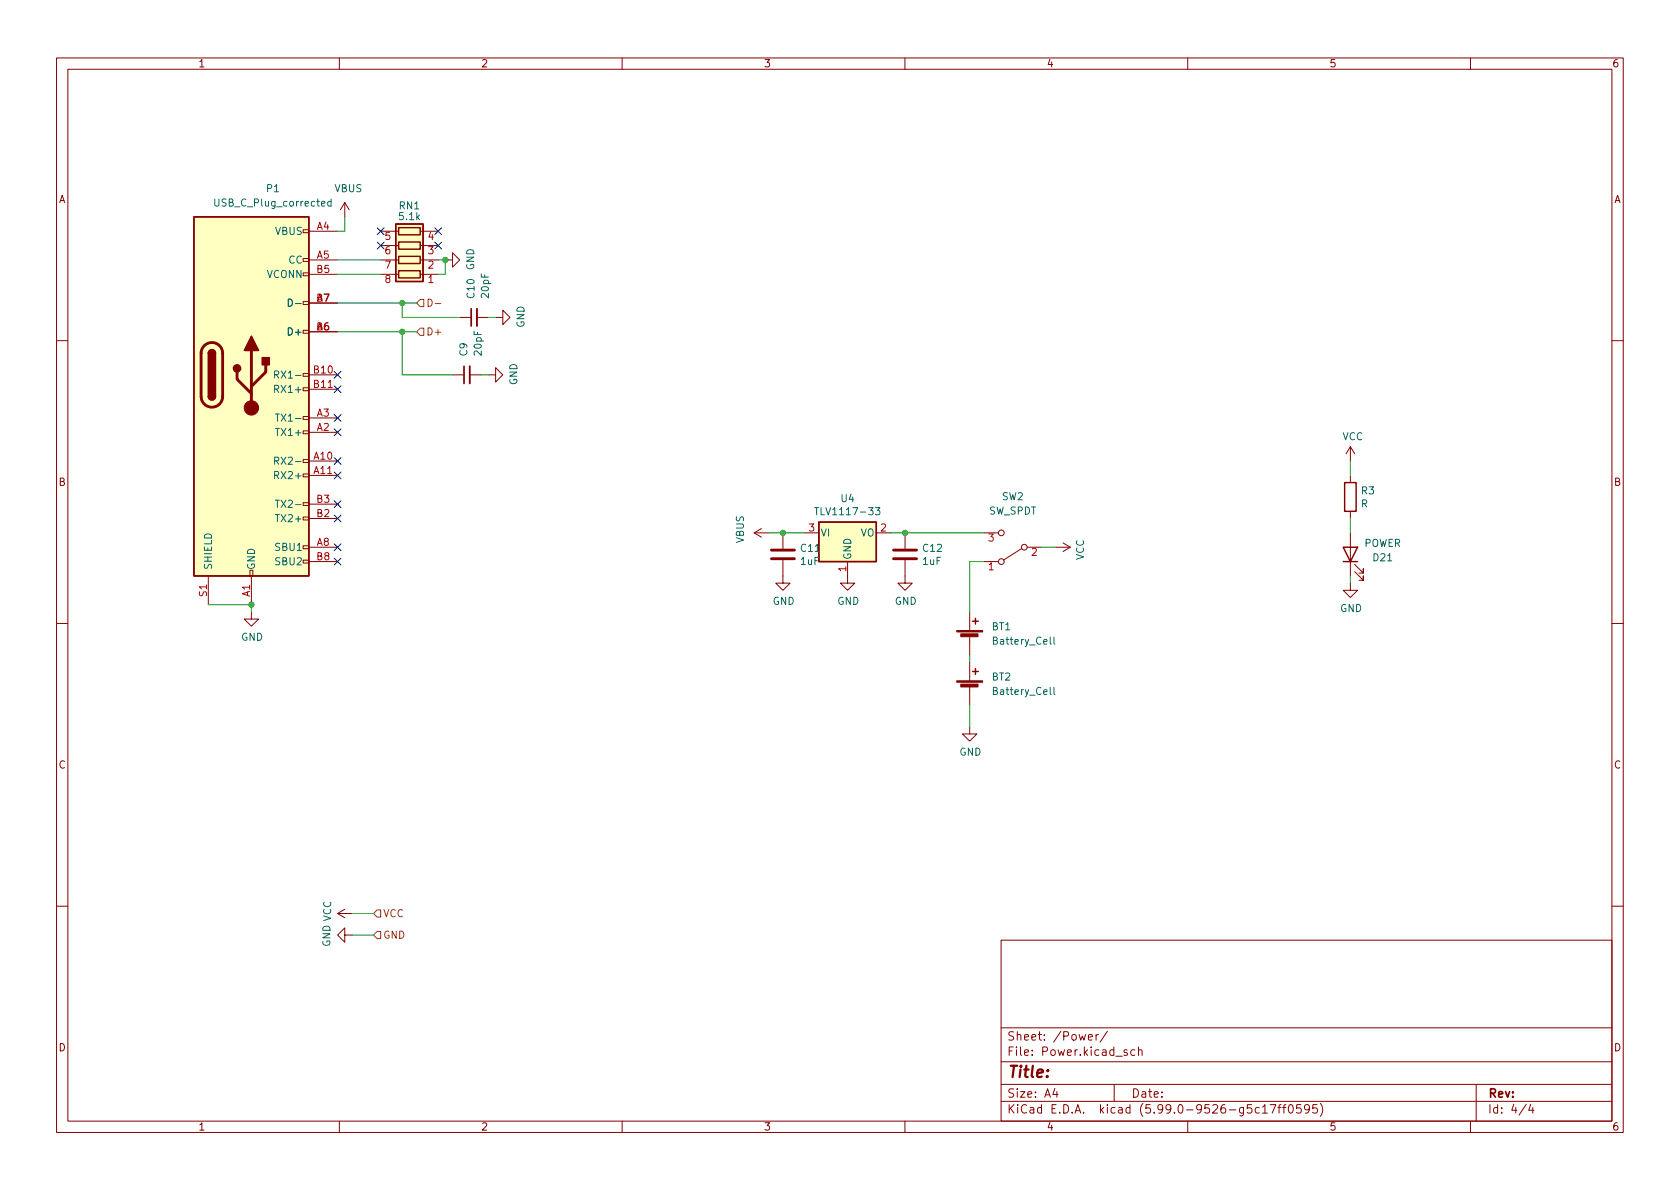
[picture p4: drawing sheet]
<svg xmlns="http://www.w3.org/2000/svg" width="297mm" height="210mm" viewBox="0 0 297 210" stroke-linecap="round" stroke-linejoin="round" font-family="sans-serif">
<g fill="none" stroke="#840000" stroke-width=".18">
<path d="M10 10.2h277v190.1h-277zM12 12.2h273v186.1h-273zM60 10.2v2M110 10.2v2M160 10.2v2M210 10.2v2M260 10.2v2M61 35.8l-.8 1.3M61 35.8v2.5M61 35.8l.7 1.3M53.6 58.4h1v.5h-1zM53.6 53.3h1v.5h-1z"/>
<path d="M53.6 48.3h1v.5h-1zM53.6 45.7h1v.5h-1zM53.6 40.6h1v.5h-1zM54.6 48.5h5.1M54.6 46h5.1M54.6 40.9h5.1M54.6 58.7h5.1M54.6 53.6h5.1M67.3 48.5h3.2M67.3 46h3.2M67.3 43.4h3.2M67.3 40.9h3.2"/>
<path d="M74.3 48.5h3.2M74.3 46h3.2M74.3 43.4h3.2M74.3 40.9h3.2M78.7 46h1.3v-1.3l1.3 1.3-1.3 1.2v-1.2M81.3 56.1h2M84.3 56.1h2.1M87.6 56.1h1.3v-1.2l1.3 1.2-1.3 1.3v-1.3M10 60.2h2M53.6 76.2h1v.5h-1zM53.6 73.7h1v.5h-1zM53.6 68.6h1v.5h-1z"/>
<path d="M53.6 66h1v.5h-1zM54.6 66.3h5.1M54.6 76.4h5.1M54.6 73.9h5.1M54.6 68.8h5.1M80 66.3h2M83.1 66.3h2M86.4 66.3h1.2v-1.3l1.3 1.3-1.3 1.3v-1.3M238.8 79v2.5M238.8 79l-.8 1.3M238.8 79l.7 1.3M285 60.2h2"/>
<path d="M53.6 99.1h1v.5h-1zM53.6 96.5h1v.5h-1zM53.6 91.4h1v.5h-1zM53.6 88.9h1v.5h-1zM53.6 83.8h1v.5h-1zM53.6 81.3h1v.5h-1zM54.6 99.3h5.1M54.6 96.8h5.1M54.6 81.5h5.1M54.6 84.1h5.1M54.6 91.7h5.1M54.6 89.1h5.1"/>
<path d="M133.3 94.2l1.3 .8M133.3 94.2h2.6M134.6 93.5l-1.3 .7M138.4 99.1v4h1.3l-1.3 1.3-1.2-1.3h1.2M138.4 94.2v2.8M142.2 94.2h2.6M149.9 99.3v3.8h1.2l-1.2 1.3-1.3-1.3h1.3M154.9 94.2h2.6M160 99.1v4h1.3l-1.3 1.3-1.3-1.3h1.3M160 94.2v2.8M174 94.2h2.5M174 99.3h2.5"/>
<path d="M180.6 97l-3.2 2.1M181.6 96.8h2.5M186.7 96.8h2.5M188 96l1.2 .8M189.2 96.8l-1.2 .7M238.8 84.1v1.2M238.8 90.4v1.3M238.8 94.2v7.6M239.5 99.8l1.5 1.5v-.7v.7h-.7M10 110.2h2M36.8 101.8v5.1M44.2 100.8h.5v1h-.5z"/>
<path d="M44.4 108.2v1.3h1.3l-1.3 1.2-1.2-1.2h1.2M44.4 101.8v5.1M171.4 108.2v3.3M171.4 112.5v3.3M171.4 117.1v3.3M238.8 103.1v1.3h1.2l-1.2 1.3-1.3-1.3h1.3M239.5 101.1l1.5 1.5v-.8v.8h-.7M285 110.2h2M171.4 128.5v1.3h1.3l-1.3 1.3-1.2-1.3h1.2M171.4 121.4v3.3M10 160.2h2M59.7 161.5l1.3 .8"/>
<path d="M59.7 161.5h2.5M61 165.3v-1.2l-1.3 1.2 1.3 1.3v-1.3h1.2M61 160.8l-1.3 .7M177 166.3h108v32h-108zM285 160.2h2M60 198.3v2M110 198.3v2M160 198.3v2M177 194.8h108M177 191.8h108M177 187.8h108M177 181.8h108"/>
<path d="M186.5 192.5l-.4 1h1M186.9 193v1M192.4 183.4l.7-.1v-.3l-.5-.1-.2 .2 .1 .8h.6M193.8 182.9v1M194.2 182.9l-.3 .1-.1 .2M195.8 182.4l-1.3 1.9M197 191.8v3M199.3 185.7l-.4-.1-.2 .2 .1 .3 .5 .1v.4h-.6M200.6 185.7l-.4-.1-.3 .3v.4l.2 .3h.5M201.3 185.8l.2-.2 .4 .1v.9M201.3 185.1v1.5M210 198.3v2"/>
<path d="M222.6 195.9l-.4-.1-.3 .3v.4l.2 .3h.5M223.2 195.8l.4-.5v1.5M223.2 196.8h.9M224.6 195.3h1l-.7 1.5M225.9 195.8h.6M226.5 195.3l-.4 .2v1.3M226.8 195.8h.6M227.4 195.3l-.4 .2v1.3M228 195.4l.1-.1a.81 .81 0 0 1 .6 .7 .81 .81 0 0 1-.3 .8h-.1a.81 .81 0 0 1-.6-.6 .81 .81 0 0 1 .3-.8zM230 195.3h-.7l-.1 .7 .2-.1 .5 .1 .2 .2-.1 .5-.2 .1-.6-.1M231.5 196l-.3 .3-.4-.1-.2-.2 .2-.6 .4-.1 .2 .2a.99 .99 0 0 1-.3 1.3h-.3M232.9 195.3h-.8v.7l.2-.1 .5 .1 .1 .2v.5l-.3 .1-.5-.1"/>
<path d="M233.4 195.1a1.72 1.72 0 0 1 0 2.3M260 198.3v2M261 191.8v6.5M269.9 195.3l-1.3 1.9M270.6 195.3l-.3 1h.9M271 195.8v1"/>
<circle cx="177" cy="94.2" r=".51"/>
<circle cx="177" cy="99.3" r=".51"/>
<circle cx="181.1" cy="96.8" r=".51"/>
</g>
<path d="M84.3 54.6v3.1M83.1 64.8v3" fill="none" stroke="#840000" stroke-width=".33"/>
<path d="M83.3 54.6v3.1M82 64.8v3" fill="none" stroke="#840000" stroke-width=".3"/>
<g fill="#ffffc2" stroke="#ffffc2" stroke-width=".18">
<path d="M144.8 92.3h10.1v7h-10.1z"/>
<path d="M70 39.6h4.8v10.2h-4.8z"/>
<path d="M34.3 38.3h20.3v63.5h-20.3z"/>
</g>
<g fill="none" stroke="#840000" stroke-width=".25">
<path d="M34.3 38.3h20.3v63.5h-20.3zM70 39.6h4.8v10.2h-4.8zM70.5 47.9h3.8v1.2h-3.8zM70.5 45.3h3.8v1.3h-3.8zM70.5 42.8h3.8v1.3h-3.8zM70.5 40.3h3.8v1.2h-3.8zM36.8 70.1a.64 .64 0 0 0 .7 .6 .64 .64 0 0 0 .6-.6M36.8 62.5a.64 .64 0 0 1 .7-.7 .64 .64 0 0 1 .6 .7M144.8 92.3h10.1v7h-10.1zM237.5 96.8h2.5l-1.2 2.5zM237.5 99.3h2.5M237.7 85.3h2.1v5.1h-2.1z"/>
<path d="M172 109.8h1M172 118.7h1M172.5 109.3v1.1M172.5 118.2v1"/>
</g>
<g fill="none" stroke="#006464" stroke-width=".18">
<path d="M58.5 35.7l-.3-.1-.3 .2 .2 .6h.4M58.5 35.2v1.3M51 52.9a.64 .64 0 0 1 .7 .6 .64 .64 0 0 1-.7 .7zM48.6 66.3l.6-.1 .1-.2-.1-.3-.6-.1v1.3M48.6 68.8l.6-.1 .1-.1-.1-.3-.6-.2v1.3M48.7 75.8h.7M48.7 73.2h.7M48.9 66.3l.4 .6M49 73.2v1.3M48.6 81.5l.6-.1 .1-.1-.1-.3-.6-.2v1.3M48.6 84h.6l.1-.2-.1-.3-.6-.1v1.2M48.7 91h.7"/>
<path d="M48.7 88.5h.7M48.9 81.5l.4 .6M49 88.5v1.2M144 89.8h.7M154.8 89.8h.8l-.4 .4 .3 .2v.5l-.2 .1-.5-.1M186.3 112.7v1l.2 .2M186.3 121.5v1.1l.2 .2"/>
</g>
<path d="M36.1 61.1a1.91 1.91 0 0 1 2.1-.4 1.91 1.91 0 0 1 1.2 1.8v7.6a1.91 1.91 0 0 1-1.9 1.9 1.91 1.91 0 0 1-1.9-1.9v-7.8l.1-.6zM41.9 65.8v1.3l2.5 2.5M44.4 62v10.1M47 64.5v1.3l-2.6 2.5M136.4 98.8h4.1M136.4 97.3h4.1M158 98.8h4.1M158 97.3h4.1" fill="none" stroke="#840000" stroke-width=".51"/>
<g fill="#840000" stroke="#840000" stroke-width=".18">
<path d="M169.2 111.5h4.5v.3h-4.5z"/>
<path d="M169.9 112.1h3v.5h-3z"/>
<path d="M169.2 120.4h4.5v.2h-4.5z"/>
<path d="M169.9 121h3v.5h-3z"/>
<circle cx="44.4" cy="72.1" r="1.27"/>
</g>
<g fill="#840000" stroke="#840000" stroke-width=".25">
<path d="M36.8 70.1h1.3a.64 .64 0 0 1-.6 .6 .64 .64 0 0 1-.7-.6z"/>
<path d="M37 62a.64 .64 0 0 1 .7-.1 .64 .64 0 0 1 .4 .6h-1.3z"/>
<path d="M36.8 62.5h1.3v7.6h-1.3z"/>
<path d="M46.4 63.2h1.2v1.3h-1.2z"/>
<path d="M44.4 59.4l1.3 2.6h-2.5z"/>
<circle cx="41.9" cy="65.1" r=".63"/>
</g>
<path d="M74.3 58h.6v1.3h-.6l-.6-.6zM74.3 53h.6v1.2h-.6l-.6-.6zM75.7 52.9a.64 .64 0 0 1 .7 .6 .64 .64 0 0 1-.7 .7zM77 53.7h.9M66.7 160.9h.6v1.3h-.6l-.7-.7zM66.7 164.7h.6v1.3h-.6l-.7-.7z" fill="none" stroke="#725600" stroke-width=".18"/>
<g fill="none" stroke="#009600" stroke-width=".18">
<path d="M61 38.3v2.6h-1.3M59.7 53.6h14M59.7 58.7h14M59.7 48.5h7.6M59.7 46h7.6M71.1 53.6v2.5h10.2M71.1 58.7v7.6h8.9M77.5 46h1.2v2.5h-1.2M86.4 56.1h1.2M85.1 66.3h1.3M135.9 94.2h6.3M157.5 94.2h16.5"/>
<path d="M174 99.3h-2.6v8.9M184.1 96.8h2.6M238.8 81.5v2.6M238.8 91.7v2.5M36.8 106.9h7.6v1.3M171.4 115.8v1.3M238.8 101.8v1.3M171.4 124.7v3.8M62.2 165.3h3.8M62.2 161.5h3.8"/>
</g>
<g fill="none" stroke="#000084" stroke-width=".18">
<path d="M66.7 42.8l1.2 1.2M66.7 40.3l1.2 1.2M67.9 42.8l-1.2 1.2M67.9 40.3l-1.2 1.2M76.9 42.8l1.2 1.2M76.9 40.3l1.2 1.2M78.1 42.8l-1.2 1.2M78.1 40.3l-1.2 1.2M59.1 75.8l1.2 1.3M59.1 73.3l1.2 1.2M59.1 68.2l1.2 1.2M59.1 65.7l1.2 1.2"/>
<path d="M60.3 75.8l-1.2 1.3M60.3 73.3l-1.2 1.2M60.3 68.2l-1.2 1.2M60.3 65.7l-1.2 1.2M59.1 98.7l1.2 1.2M59.1 96.2l1.2 1.2M59.1 91.1l1.2 1.2M59.1 88.5l1.2 1.3M59.1 83.5l1.2 1.2M59.1 80.9l1.2 1.2M60.3 98.7l-1.2 1.2M60.3 96.2l-1.2 1.2"/>
<path d="M60.3 91.1l-1.2 1.2M60.3 88.5l-1.2 1.3M60.3 83.5l-1.2 1.2M60.3 80.9l-1.2 1.2"/>
</g>
<g fill="#009600" stroke="#009600" stroke-width=".18">
<circle cx="78.7" cy="46" r=".46"/>
<circle cx="71.1" cy="53.6" r=".46"/>
<circle cx="71.1" cy="58.7" r=".46"/>
<circle cx="138.4" cy="94.2" r=".46"/>
<circle cx="160" cy="94.2" r=".46"/>
<circle cx="44.4" cy="106.9" r=".46"/>
</g>
<text font-size="2.8" fill="#840000" x="178" y="190.6">Title:</text>
<g font-size="2.1" fill="#840000">
<text x="178" y="184">Sheet: /Power/</text>
<text x="178" y="186.7">File: Power.kicad_sch</text>
<text x="178" y="196.9">KiCad E.D.A. kicad (5.99.0-9526-g5c17ff0595)</text>
<text x="178" y="194.1">Size: A4</text>
<text x="200" y="194.1">Date:</text>
<text x="263" y="194.1">Rev:</text>
<text x="263" y="196.9">Id: 4/4</text>
</g>
<g font-size="1.8" fill="#840000">
<text x="35" y="11.9">1</text>
<text x="85" y="11.9">2</text>
<text x="135" y="11.9">3</text>
<text x="185" y="11.9">4</text>
<text x="235" y="11.9">5</text>
<text x="285" y="11.9">6</text>
<text x="10.3" y="35.9">A</text>
<text x="285.3" y="35.9">A</text>
<text x="10.3" y="85.9">B</text>
<text x="285.3" y="85.9">B</text>
<text x="10.3" y="135.9">C</text>
<text x="285.3" y="135.9">C</text>
<text x="10.3" y="185.9">D</text>
<text x="285.3" y="185.9">D</text>
<text x="35" y="199.9">1</text>
<text x="85" y="199.9">2</text>
<text x="135" y="199.9">3</text>
<text x="185" y="199.9">4</text>
<text x="235" y="199.9">5</text>
<text x="285" y="199.9">6</text>
</g>
<g font-size="1.8" fill="#006464">
<text x="47.2" y="34">P1</text>
<text x="59.1" y="34">VBUS</text>
<text x="38.3" y="36.5">USB_C_Plug_corrected</text>
<text x="48.7" y="41.5">VBUS</text>
<text x="70.6" y="37">RN1</text>
<text x="70.7" y="38.9">5.1k</text>
<text x="51" y="46.6">CC</text>
<text x="83.8" y="47.8" transform="rotate(-90 83.8 47.8)">GND</text>
<text x="47.2" y="49.1">VCONN</text>
<text x="83.9" y="52.7" transform="rotate(-90 83.9 52.7)">C10</text>
<text x="86.4" y="52.6" transform="rotate(-90 86.4 52.6)">20pF</text>
<text x="51.3" y="59.3">D+</text>
<text x="51.7" y="54.2">D-</text>
<text x="92.7" y="58" transform="rotate(-90 92.7 58)">GND</text>
<text x="82.6" y="62.9" transform="rotate(-90 82.6 62.9)">C9</text>
<text x="85.2" y="62.8" transform="rotate(-90 85.2 62.8)">20pF</text>
<text x="49.1" y="69.5">RX1+</text>
<text x="49.6" y="66.9">RX1-</text>
<text x="91.5" y="68.1" transform="rotate(-90 91.5 68.1)">GND</text>
<text x="49.3" y="77.1">TX1+</text>
<text x="49.8" y="74.5">TX1-</text>
<text x="237.3" y="77.8">VCC</text>
<text x="49.6" y="82.2">RX2-</text>
<text x="49.1" y="84.7">RX2+</text>
<text x="49.8" y="89.8">TX2-</text>
<text x="148.7" y="88.8">U4</text>
<text x="177.2" y="88.4">SW2</text>
<text x="240.6" y="89.7">R</text>
<text x="240.7" y="87.4">R3</text>
<text x="49.3" y="92.3">TX2+</text>
<text x="144.9" y="91.1">TLV1117-33</text>
<text x="145" y="94.9">VI</text>
<text x="152.1" y="94.9">VO</text>
<text x="174.8" y="91">SW_SPDT</text>
<text x="37.5" y="100.8" transform="rotate(-90 37.5 100.8)">SHIELD</text>
<text x="45.1" y="100.8" transform="rotate(-90 45.1 100.8)">GND</text>
<text x="48.9" y="97.4">SBU1</text>
<text x="48.9" y="99.9">SBU2</text>
<text x="131.5" y="96.1" transform="rotate(-90 131.5 96.1)">VBUS</text>
<text x="141.6" y="99.9">1uF</text>
<text x="141.7" y="97.6">C11</text>
<text x="150.5" y="99.1" transform="rotate(-90 150.5 99.1)">GND</text>
<text x="163.2" y="99.9">1uF</text>
<text x="163.2" y="97.6">C12</text>
<text x="191.7" y="99.1" transform="rotate(-90 191.7 99.1)">VCC</text>
<text x="241.1" y="96.7">POWER</text>
<text x="242.9" y="99.2">D21</text>
<text x="136.6" y="106.9">GND</text>
<text x="148" y="106.9">GND</text>
<text x="158.2" y="106.9">GND</text>
<text x="42.6" y="113.3">GND</text>
<text x="175.4" y="111.4">BT1</text>
<text x="175.9" y="114">Battery_Cell</text>
<text x="236.9" y="108.2">GND</text>
<text x="175.4" y="120.3">BT2</text>
<text x="175.9" y="122.9">Battery_Cell</text>
<text x="169.6" y="133.6">GND</text>
<text x="58.4" y="167.4" transform="rotate(-90 58.4 167.4)">GND VCC</text>
</g>
<g font-size="1.8" fill="#a90000">
<text x="56" y="40.6">A4</text>
<text x="56" y="45.7">A5</text>
<text x="68.1" y="42.4">5</text>
<text x="68.1" y="45">6</text>
<text x="68.1" y="47.5">7</text>
<text x="75.7" y="47.5">2</text>
<text x="75.7" y="45">3</text>
<text x="75.7" y="42.4">4</text>
<text x="56" y="48.3">B5</text>
<text x="56" y="53.3">B7</text>
<text x="68.1" y="50">8</text>
<text x="75.7" y="50">1</text>
<text x="56" y="58.4">B6</text>
<text x="55.5" y="66">B10</text>
<text x="55.5" y="68.6">B11</text>
<text x="56" y="76.2">A2</text>
<text x="56" y="73.7">A3</text>
<text x="55.5" y="81.3">A10</text>
<text x="55.5" y="83.8">A11</text>
<text x="56" y="88.9">B3</text>
<text x="56" y="91.4">B2</text>
<text x="143" y="94">3</text>
<text x="155.7" y="94">2</text>
<text x="174.8" y="95.8">3</text>
<text x="56" y="96.5">A8</text>
<text x="56" y="99.1">B8</text>
<text x="149.6" y="101.1" transform="rotate(-90 149.6 101.1)">1</text>
<text x="174.8" y="100.8">1</text>
<text x="182.4" y="98.3">2</text>
<text x="36.6" y="105.5" transform="rotate(-90 36.6 105.5)">S1</text>
<text x="44.2" y="105.5" transform="rotate(-90 44.2 105.5)">A1</text>
</g>
<g font-size="1.8" fill="#725600">
<text x="75.3" y="59.3">D+</text>
<text x="67.7" y="162.2">VCC</text>
<text x="67.7" y="166">GND</text>
</g>
</svg>
